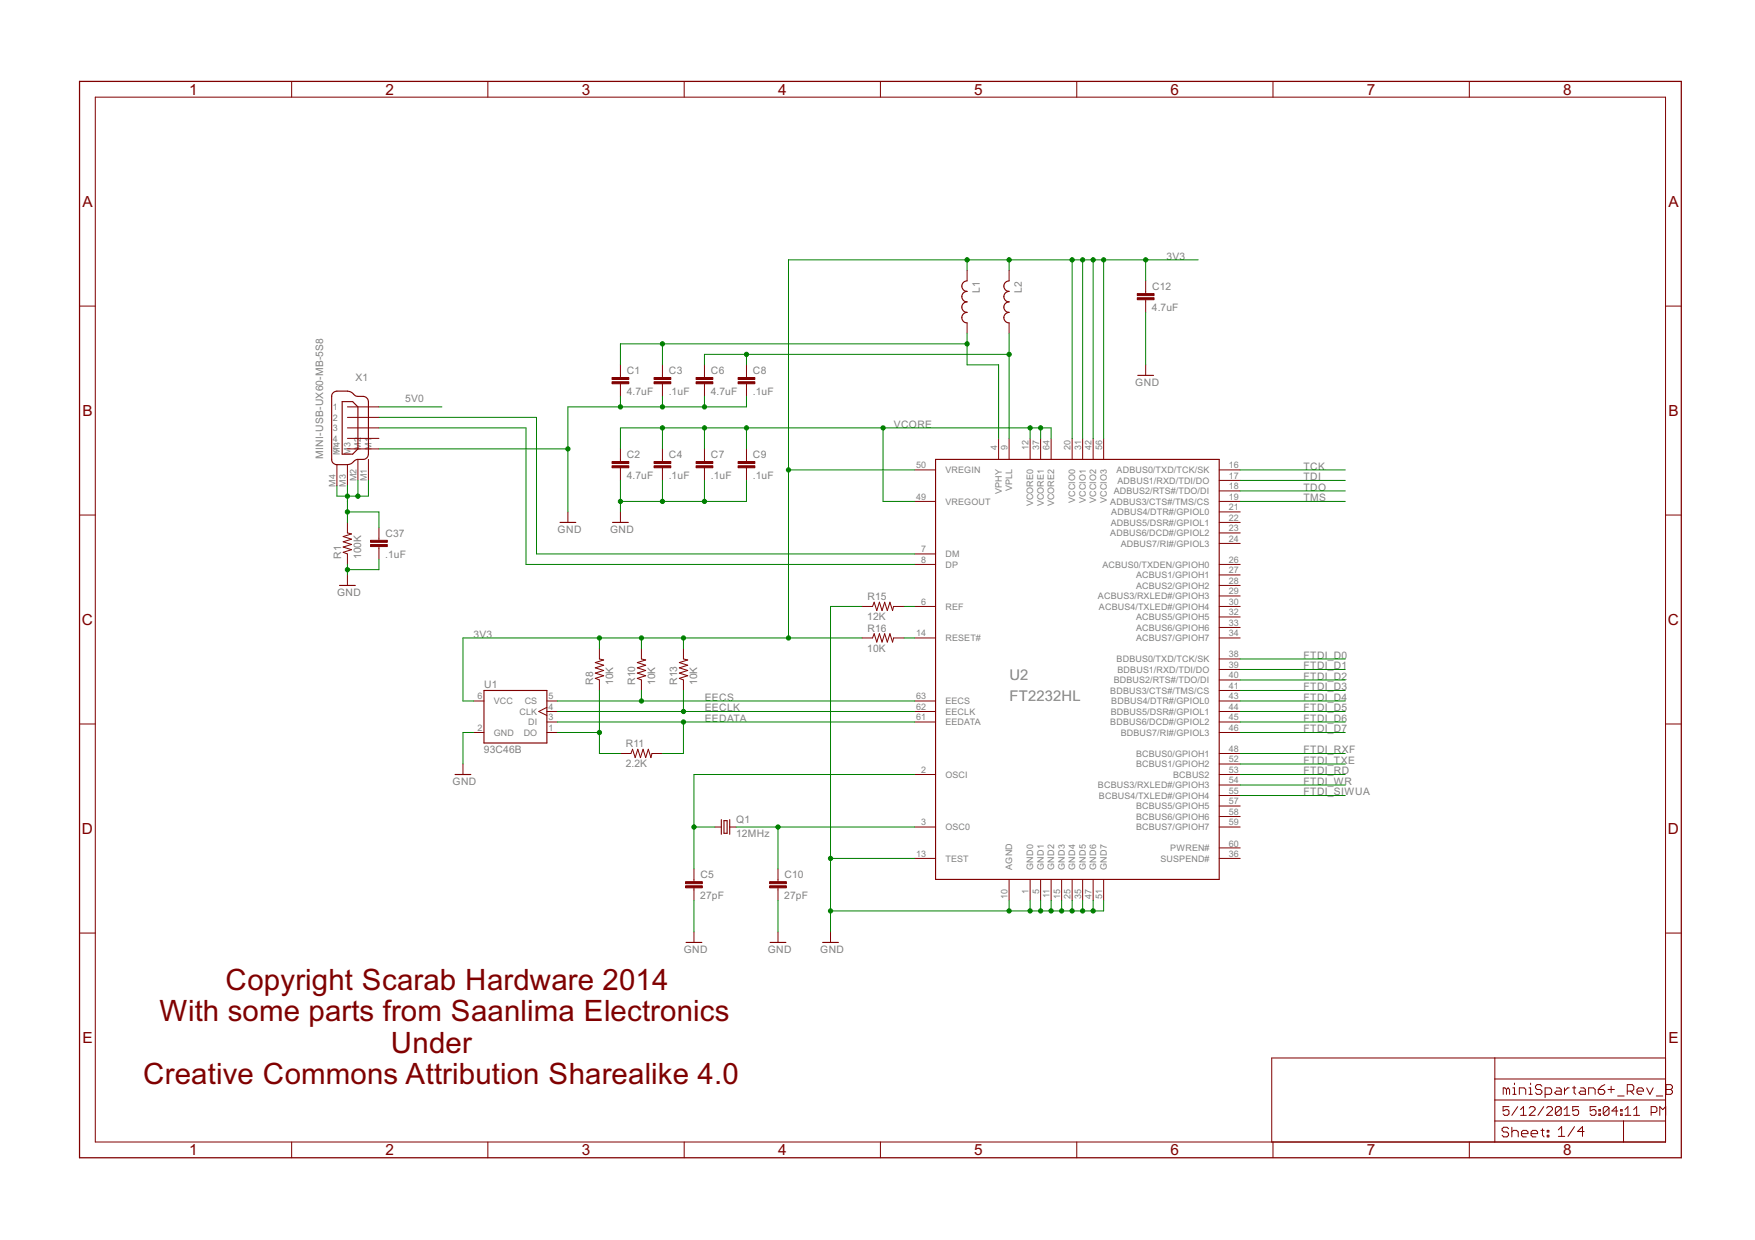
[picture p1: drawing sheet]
<svg xmlns="http://www.w3.org/2000/svg" width="297mm" height="210mm" viewBox="0 0 297 210" stroke-linecap="round" stroke-linejoin="round" font-family="sans-serif">
<g fill="none" stroke="#800000" stroke-width=".19">
<path d="M163.7 47.5a.89 .89 0 0 0-.9 .9 .89 .89 0 0 0 .9 .9 .89 .89 0 0 0-.9 .9 .89 .89 0 0 0 .9 .9 .89 .89 0 0 0-.9 .9 .89 .89 0 0 0 .9 .9 .89 .89 0 0 0-.9 .9 .89 .89 0 0 0 .9 .9M170.8 47.5a.89 .89 0 0 0-.9 .9 .89 .89 0 0 0 .9 .9 .89 .89 0 0 0-.9 .9 .89 .89 0 0 0 .9 .9 .89 .89 0 0 0-.9 .9 .89 .89 0 0 0 .9 .9 .89 .89 0 0 0-.9 .9 .89 .89 0 0 0 .9 .9M56.4 66.5l.6-.3h1.8a2.12 2.12 0 0 1 1.4 .8l.4 .1a1.56 1.56 0 0 1 1.5 .3l.3 .6v8.9l-.3 .6-.6 .3a1.64 1.64 0 0 0-1.5 .2l-.1 .1a1.39 1.39 0 0 1-1.1 .6h-1.8l-.4-.2a.8 .8 0 0 1-.5-.7v-10.7zM57.9 68h1.8l.9 .9v7.1l-.9 .9h-1.8zM158.3 77.8h48.1v71.1h-48.1zM192.6 63.5h2.6M57.5 99.1h2.6M94.8 88.4h2.7M103.7 88.4h2.6M81.9 116.9h10.7v8.9h-10.7zM77 131.1h2.7M122.1 138.7v2.5"/>
<path d="M122.5 138.9h.6v2.2h-.6zM123.5 138.7v2.5M116.1 159.5h2.7M130.3 159.5h2.7M139.2 159.5h2.7"/>
</g>
<g fill="none" stroke="#800000" stroke-width=".17">
<path d="M16.1 16.4h265.8v176.9h-265.8zM49.4 13.8v2.6M82.6 13.8v2.6M115.8 13.8v2.6M149 13.8v2.6M182.2 13.8v2.6M215.5 13.8v2.6M248.7 13.8v2.6M13.5 51.8h2.6M163.7 45.8v1.7M163.7 54.7v1.7M170.8 45.8v1.7"/>
<path d="M170.8 54.7v1.7M193.9 47.5v2.2M193.9 50.8v2.1M281.9 51.8h2.7M57 78.7v3.5M58.8 78.7v3.5M58.8 68.9h5.3M58.8 70.7h5.3M58.8 72.4h5.3M58.8 74.2h5.3M58.8 76h5.3M60.6 77.8v3.5"/>
<path d="M62.4 77.8v3.5M105 61.8v2.1M105 65v2.1M105 76v2.1M105 79.2v2.1M112.1 61.8v2.1M112.1 65v2.1M112.1 76v2.1M112.1 79.2v2.1M119.2 61.8v2.1M119.2 65v2.1M119.2 76v2.1"/>
<path d="M119.2 79.2v2.1M126.3 61.8v2.1M126.3 65v2.1M126.3 76v2.1M126.3 79.2v2.1M154.8 79.5h3.5M169 74.2v3.6M170.8 74.2v3.6M174.3 74.2v3.6M176.1 74.2v3.6M177.9 74.2v3.6M181.5 74.2v3.6"/>
<path d="M183.2 74.2v3.6M185 74.2v3.6M186.8 74.2v3.6M193.9 61.8v1.7M206.4 79.5h3.5M13.5 87.2h2.6M58.8 88.4v1.8l.7 .2-1.4 .4 1.4 .5-1.4 .4 1.4 .5-1.4 .4 1.4 .4-1.4 .5 .7 .3v1.7M58.8 97.3v1.8M64.1 89.3v2.2M64.1 92.5v2.2M96.1 86.7v1.7M105 86.7v1.7"/>
<path d="M154.8 95.5h3.5M154.8 84.9h3.5M154.8 93.8h3.5M206.4 95.5h3.5M206.4 97.3h3.5M206.4 99.1h3.5M206.4 81.3h3.5M206.4 83.1h3.5M206.4 84.9h3.5M206.4 86.7h3.5M206.4 88.4h3.5M206.4 90.2h3.5"/>
<path d="M206.4 92h3.5M281.9 87.2h2.7M80.1 118.7h1.8M92.6 118.7h1.7M92.6 119.7l-1.4 .7 1.4 .7M101.5 109.8v1.7l.7 .2-1.4 .5 1.4 .4-1.4 .5 1.4 .4-1.4 .4 1.4 .5-1.4 .4 .7 .3v1.8M108.6 109.8v1.7l.7 .2-1.4 .5 1.4 .4-1.4 .5 1.4 .4-1.4 .4 1.4 .5-1.4 .4 .7 .3v1.8M115.7 109.8v1.7l.7 .2-1.4 .5 1.4 .4-1.4 .5 1.4 .4-1.4 .4 1.4 .5-1.4 .4 .7 .3v1.8M145.9 102.7h1.8l.3-.8 .4 1.5 .4-1.5 .5 1.5 .4-1.5 .5 1.5 .4-1.5 .5 1.5 .1-.7h1.8M145.9 108h1.8l.3-.7 .4 1.4 .4-1.4 .5 1.4 .4-1.4 .5 1.4 .4-1.4 .5 1.4 .1-.7h1.8M154.8 102.7h3.5M154.8 108h3.5"/>
<path d="M154.8 118.7h3.5M206.4 100.9h3.5M206.4 102.7h3.5M206.4 104.4h3.5M206.4 106.2h3.5M206.4 108h3.5M206.4 111.5h3.5M206.4 113.3h3.5M206.4 115.1h3.5M206.4 116.9h3.5M206.4 118.7h3.5M13.5 122.6h2.6"/>
<path d="M78.4 129.3v1.8M80.1 124h1.8M92.6 120.4h1.7M92.6 122.2h1.7M92.6 124h1.7M105 127.6h1.8l.3-.8 .4 1.4 .4-1.4 .5 1.4 .4-1.4 .5 1.4 .4-1.4 .5 1.4 .1-.6h1.8M121 140h1.1M123.5 140h1.1M154.8 131.1h3.5M154.8 140h3.5M154.8 120.4h3.5M154.8 122.2h3.5"/>
<path d="M206.4 127.6h3.5M206.4 129.3h3.5M206.4 131.1h3.5M206.4 132.9h3.5M206.4 134.7h3.5M206.4 136.4h3.5M206.4 138.2h3.5M206.4 140h3.5M206.4 120.4h3.5M206.4 122.2h3.5M206.4 124h3.5M281.9 122.6h2.7"/>
<path d="M13.5 157.9h2.6M117.5 147.1v2.1M117.5 150.3v2.1M117.5 157.8v1.7M131.7 147.1v2.1M131.7 150.3v2.1M131.7 157.8v1.7M140.6 157.8v1.7M154.8 145.3h3.5M170.8 148.9v3.5M174.3 148.9v3.5M176.1 148.9v3.5"/>
<path d="M177.9 148.9v3.5M179.7 148.9v3.5M181.5 148.9v3.5M183.2 148.9v3.5M185 148.9v3.5M186.8 148.9v3.5M206.4 143.5h3.5M206.4 145.3h3.5M281.9 157.9h2.7M253 179.1v14.2M281.9 179.1h-66.7v14.2M49.4 193.3v2.7"/>
<path d="M82.6 193.3v2.7M115.8 193.3v2.7M149 193.3v2.7M182.2 193.3v2.7M215.5 193.3v2.7M248.7 193.3v2.7M253 189.8h28.9M253 186.2h28.9M253 182.6h28.9M255 184.4l-.3-.3h-.3v1.2M255 184.4v.9M255 184.4l.2-.3 .3 .3v.9"/>
<path d="M255.3 191.1l-.2-.3h-.6l-.3 .3v.2l.3 .3h.6l.2 .3v.3l-.2 .2h-.6l-.3-.2M255.4 187.3h-1v.8l.5-.3h.2l.3 .3v.5l-.3 .2h-.4l-.3-.2M255.9 191.6l.3-.3h.5l.3 .3v.8M255.9 190.8v1.6M256.1 184.1h.2v1.2M256.1 185.3h.5M256.3 183.3v.3M256.9 187.3l-1 1.5M257.2 185.3v-1.2h.8l.2 .3v.9M257.4 188.8h.9M257.4 187.8l.5-.5v1.5M257.5 191.9h1.1v-.3l-.3-.3h-.5l-.3 .3v.6l.3 .2h.5"/>
<path d="M258.8 184.1h.3v1.2M258.8 185.3h.5M258.8 187.6l.3-.3h.5l.2 .3v.2l-1 1h1M259.1 183.3v.3M259.1 191.9h1.1v-.3l-.2-.3h-.6l-.3 .3v.6l.3 .2h.6M260.8 191.3h.5M261 183.9l-.3-.3h-.5l-.3 .3v.2l.3 .3h.5l.3 .3v.3l-.3 .3h-.5l-.3-.3M261.1 191.1v1.1l.2 .2M261.3 187.3l-1 1.5M261.5 185.3h.8l.3-.3v-.6l-.3-.3h-.8v1.7M261.8 187.6l.2-.3h.5l.3 .3v.2l-1 1h1M261.9 191.3h.2v.3h-.2z"/>
<path d="M261.9 192.2h.2v.2h-.2zM263.4 184.1h.6l.2 .3v.9h-.8l-.3-.3 .3-.3h.8M263.8 191.3l.5-.6v1.7M263.8 192.4h1M264.2 187.6v1l-.2 .2h-.5l-.3-.2M264.2 187.6l-.2-.3h-.5l-.3 .3v1M264.2 187.6l-1 1M264.7 188.8h1M264.7 187.8l.5-.5v1.5M264.8 184.1v1.2M265.6 184.1h-.3l-.5 .6M266.1 184.1h.6"/>
<path d="M266.4 183.9v1.1l.3 .3M266.5 190.7l-1.1 1.7M267.2 187.3h-1v.8l.5-.3h.2l.3 .3v.5l-.3 .2h-.5l-.2-.2M267.5 184.1h.6l.2 .3v.9h-.8l-.2-.3 .2-.3h.8M268.1 191.5h-1.1l.8-.8v1.7M268.9 185.3v-1.2h.8l.3 .3v.9M270.1 187.3h-1v.8l.5-.3h.3l.2 .3v.5l-.2 .2h-.5l-.3-.2M270.5 184.4h.8l.3 .3v.3l-.3 .3h-.5l-.3-.3zM270.6 187.8h.3v.3h-.3zM270.6 188.6h.3v.2h-.3zM271.6 183.6l-.5 .3-.6 .5M272.2 184.4h1"/>
<path d="M272.3 187.6l-.2-.3h-.5l-.2 .3v1M272.3 187.6v1l-.2 .2h-.5l-.2-.2M272.3 187.6l-.9 1M272.7 183.9v1.1M273.8 185.5h1.1M273.8 188.1h-1l.8-.8v1.5M274.3 187.8h.3v.3h-.3zM274.3 188.6h.3v.2h-.3zM274.8 189.8v3.5M275 188.8h1M275 187.8l.5-.5v1.5M275.4 184.7h.8l.3-.3v-.5l-.3-.3h-.8v1.7"/>
<path d="M276 184.7l.5 .6M276.5 188.8h1M276.5 187.8l.5-.5v1.5M277.1 184.7h1.1v-.3l-.3-.3h-.6l-.2 .3v.6l.2 .3h.6M278.7 184.1l.6 1.2 .5-1.2M279.5 188.3h.7l.2-.2v-.5l-.2-.3h-.7v1.5M280.3 185.5h1.1M280.9 188.8v-1.5l.5 .5 .5-.5v1.5M282 183.6h.8l.3 .3v.2l-.3 .3 .3 .3v.3l-.3 .3h-.8zM282 184.4h.8"/>
</g>
<g fill="#800000" stroke="#800000" stroke-width=".17">
<path d="M192.5 50.4h2.8v.3h-2.8z"/>
<path d="M192.5 49.7h2.8v.3h-2.8z"/>
<path d="M103.6 78.8h2.8v.4h-2.8z"/>
<path d="M103.6 78.1h2.8v.4h-2.8z"/>
<path d="M110.7 78.8h2.8v.4h-2.8z"/>
<path d="M110.7 78.1h2.8v.4h-2.8z"/>
<path d="M117.8 78.8h2.8v.4h-2.8z"/>
<path d="M117.8 78.1h2.8v.4h-2.8z"/>
<path d="M124.9 78.8h2.9v.4h-2.9z"/>
<path d="M124.9 78.1h2.9v.4h-2.9z"/>
<path d="M116 149.9h2.9v.4h-2.9z"/>
<path d="M116 149.2h2.9v.4h-2.9z"/>
<path d="M130.3 149.9h2.8v.4h-2.8z"/>
<path d="M130.3 149.2h2.8v.4h-2.8z"/>
<path d="M103.6 64.6h2.8v.4h-2.8z"/>
<path d="M103.6 63.9h2.8v.3h-2.8z"/>
<path d="M110.7 64.6h2.8v.4h-2.8z"/>
<path d="M110.7 63.9h2.8v.3h-2.8z"/>
<path d="M117.8 64.6h2.8v.4h-2.8z"/>
<path d="M117.8 63.9h2.8v.3h-2.8z"/>
<path d="M124.9 64.6h2.9v.4h-2.9z"/>
<path d="M124.9 63.9h2.9v.3h-2.9z"/>
<path d="M62.7 92.2h2.9v.3h-2.9z"/>
<path d="M62.7 91.5h2.9v.3h-2.9z"/>
</g>
<path d="M13.5 13.8h271.1v182.2h-271.1z" fill="none" stroke="#800000" stroke-width=".21"/>
<g fill="none" stroke="#008000" stroke-width=".17">
<path d="M112.1 58.2v3.6M126.3 60v1.8M163.7 58.2h-58.7v3.6M163.7 44v1.8M163.7 56.4v5.4h5.3v12.4M170.8 44v1.8M170.8 56.4v17.8M170.8 60h-51.6v1.8M181.5 44v30.2M183.2 44v30.2M185 44v30.2M186.8 44v30.2"/>
<path d="M193.9 44v3.5M193.9 52.9v8.9M202.8 44h-69.3v64M64.1 76h32M64.1 68.9h10.7M64.1 70.7h26.7v23.1h64M64.1 72.4h24.9v23.1h65.8M105 67.1v1.8M112.1 67.1v1.8M112.1 72.4v3.6M119.2 67.1v1.8M119.2 72.4v3.6"/>
<path d="M126.3 67.1v1.8h-30.2v17.8M126.3 72.4v3.6M133.5 79.5h21.3M149.5 72.4v12.5h5.3M174.3 72.4v1.8M176.1 72.4v1.8M177.9 74.2v-1.8h-72.9v3.6M209.9 79.5h17.8M58.8 82.2v6.2M58.8 95.5v1.8M58.8 86.7h5.3v2.6M60.6 81.3v2.7"/>
<path d="M62.4 81.3v2.7h-5.4v-1.8M64.1 94.7v1.7h-5.3M105 81.3v5.4M112.1 81.3v3.6M119.2 81.3v3.6M126.3 81.3v3.6h-21.3M209.9 84.9h17.8M209.9 83.1h17.8M209.9 81.3h17.8M94.3 118.7h60.5M101.5 108v1.8M101.5 116.9v10.7h3.5"/>
<path d="M108.6 108v1.8M108.6 116.9v1.8M115.7 108v1.8M115.7 116.9v3.5M145.9 102.7h-5.3v55.1M145.9 108h-67.5v10.7h1.7M153 102.7h1.8M153 108h1.8M209.9 118.7h17.8M209.9 111.5h17.8M209.9 113.3h17.8M209.9 115.1h17.8"/>
<path d="M209.9 116.9h17.8M80.1 124h-1.7v5.3M94.3 124h7.2M94.3 120.4h60.5M94.3 122.2h60.5M115.7 122.2v5.4h-3.6M117.5 140h3.5M124.6 140h30.2M131.7 140v7.1M154.8 131.1h-37.3v16M209.9 124h17.8M209.9 131.1h17.8"/>
<path d="M209.9 127.6h17.8M209.9 120.4h17.8M209.9 122.2h17.8M209.9 129.3h17.8M209.9 132.9h17.8M209.9 134.7h17.8M117.5 152.4v5.4M131.7 152.4v5.4M140.6 145.3h14.2M170.8 152.4v1.8M174.3 152.4v1.8M176.1 152.4v1.8"/>
<path d="M177.9 152.4v1.8M179.7 152.4v1.8M181.5 152.4v1.8M183.2 152.4v1.8M185 152.4v1.8M186.8 152.4v1.8h-46.2"/>
</g>
<g fill="#008000" stroke="#008000" stroke-width=".17">
<circle cx="140.6" cy="154.2" r=".36"/>
<circle cx="174.3" cy="154.2" r=".36"/>
<circle cx="176.1" cy="154.2" r=".36"/>
<circle cx="177.9" cy="154.2" r=".36"/>
<circle cx="179.7" cy="154.2" r=".36"/>
<circle cx="181.5" cy="154.2" r=".36"/>
<circle cx="183.2" cy="154.2" r=".36"/>
<circle cx="185" cy="154.2" r=".36"/>
<circle cx="170.8" cy="154.2" r=".36"/>
<circle cx="140.6" cy="145.3" r=".36"/>
<circle cx="105" cy="84.9" r=".36"/>
<circle cx="112.1" cy="84.9" r=".36"/>
<circle cx="119.2" cy="84.9" r=".36"/>
<circle cx="96.1" cy="76" r=".36"/>
<circle cx="105" cy="68.9" r=".36"/>
<circle cx="112.1" cy="68.9" r=".36"/>
<circle cx="119.2" cy="68.9" r=".36"/>
<circle cx="58.8" cy="96.4" r=".36"/>
<circle cx="108.6" cy="108" r=".36"/>
<circle cx="101.5" cy="108" r=".36"/>
<circle cx="193.9" cy="44" r=".36"/>
<circle cx="186.8" cy="44" r=".36"/>
<circle cx="185" cy="44" r=".36"/>
<circle cx="133.5" cy="79.5" r=".36"/>
<circle cx="163.7" cy="44" r=".36"/>
<circle cx="170.8" cy="44" r=".36"/>
<circle cx="181.5" cy="44" r=".36"/>
<circle cx="183.2" cy="44" r=".36"/>
<circle cx="115.7" cy="108" r=".36"/>
<circle cx="133.5" cy="108" r=".36"/>
<circle cx="117.5" cy="140" r=".36"/>
<circle cx="131.7" cy="140" r=".36"/>
<circle cx="126.3" cy="60" r=".36"/>
<circle cx="170.8" cy="60" r=".36"/>
<circle cx="112.1" cy="58.2" r=".36"/>
<circle cx="163.7" cy="58.2" r=".36"/>
<circle cx="101.5" cy="124" r=".36"/>
<circle cx="108.6" cy="118.7" r=".36"/>
<circle cx="115.7" cy="120.4" r=".36"/>
<circle cx="115.7" cy="122.2" r=".36"/>
<circle cx="176.1" cy="72.4" r=".36"/>
<circle cx="174.3" cy="72.4" r=".36"/>
<circle cx="119.2" cy="72.4" r=".36"/>
<circle cx="112.1" cy="72.4" r=".36"/>
<circle cx="149.5" cy="72.4" r=".36"/>
<circle cx="126.3" cy="72.4" r=".36"/>
<circle cx="58.8" cy="86.7" r=".36"/>
<circle cx="58.8" cy="84" r=".36"/>
<circle cx="60.6" cy="84" r=".36"/>
</g>
<g font-size="5.6" fill="#800000">
<text x="38.2" y="167.5">Copyright Scarab Hardware 2014</text>
<text x="27" y="172.9">With some parts from Saanlima Electronics</text>
<text x="66.1" y="178.2">Under</text>
<text x="24.2" y="183.5">Creative Commons Attribution Sharealike 4.0</text>
</g>
<g font-size="2.9" fill="#800000">
<text x="32" y="16">1</text>
<text x="65.2" y="16">2</text>
<text x="98.5" y="16">3</text>
<text x="131.7" y="16">4</text>
<text x="164.9" y="16">5</text>
<text x="198.1" y="16">6</text>
<text x="231.4" y="16">7</text>
<text x="264.6" y="16">8</text>
<text x="14" y="35">A</text>
<text x="282.4" y="35">A</text>
<text x="14" y="70.4">B</text>
<text x="282.4" y="70.4">B</text>
<text x="13.9" y="105.8">C</text>
<text x="282.3" y="105.8">C</text>
<text x="13.9" y="141.2">D</text>
<text x="282.3" y="141.2">D</text>
<text x="14" y="176.5">E</text>
<text x="282.4" y="176.5">E</text>
<text x="32" y="195.6">1</text>
<text x="65.2" y="195.6">2</text>
<text x="98.5" y="195.6">3</text>
<text x="131.7" y="195.6">4</text>
<text x="164.9" y="195.6">5</text>
<text x="198.1" y="195.6">6</text>
<text x="231.4" y="195.6">7</text>
<text x="264.6" y="195.6">8</text>
</g>
<g font-size="2.8" fill="#808080">
<text x="170.8" y="118.7">FT2232HL</text>
<text x="170.8" y="115.1">U2</text>
</g>
<g font-size="1.9" fill="#808080">
<text x="197.5" y="44">3V3</text>
<text x="165.8" y="49.5" transform="rotate(-90 165.8 49.5)">L1</text>
<text x="172.9" y="49.5" transform="rotate(-90 172.9 49.5)">L2</text>
<text x="195" y="52.6">4.7uF</text>
<text x="195" y="49.1">C12</text>
<text x="60.2" y="64.4">X1</text>
<text x="106.1" y="63.3">C1</text>
<text x="113.2" y="63.3">C3</text>
<text x="120.3" y="63.3">C6</text>
<text x="127.4" y="63.3">C8</text>
<text x="192.2" y="65.3">GND</text>
<text x="68.6" y="68">5V0</text>
<text x="106.1" y="66.8">4.7uF</text>
<text x="113.2" y="66.8">.1uF</text>
<text x="120.3" y="66.8">4.7uF</text>
<text x="127.4" y="66.8">.1uF</text>
<text x="54.7" y="77.7" transform="rotate(-90 54.7 77.7)">MINI-USB-UX60-MB-5S8</text>
<text x="106.1" y="77.5">C2</text>
<text x="113.2" y="77.5">C4</text>
<text x="120.3" y="77.5">C7</text>
<text x="127.4" y="77.5">C9</text>
<text x="151.3" y="72.4">VCORE</text>
<text x="106.1" y="81.1">4.7uF</text>
<text x="113.2" y="81.1">.1uF</text>
<text x="120.3" y="81.1">.1uF</text>
<text x="127.4" y="81.1">.1uF</text>
<text x="220.6" y="79.5">TCK</text>
<text x="220.6" y="83.1">TDO</text>
<text x="220.6" y="81.3">TDI</text>
<text x="220.6" y="84.9">TMS</text>
<text x="57.7" y="94.6" transform="rotate(-90 57.7 94.6)">R1</text>
<text x="61.1" y="94.7" transform="rotate(-90 61.1 94.7)">100K</text>
<text x="65.2" y="94.4">.1uF</text>
<text x="65.2" y="90.8">C37</text>
<text x="94.4" y="90.2">GND</text>
<text x="103.3" y="90.2">GND</text>
<text x="57" y="100.9">GND</text>
<text x="146.8" y="101.6">R15</text>
<text x="80.1" y="108">3V3</text>
<text x="146.8" y="105">12K</text>
<text x="146.8" y="106.9">R16</text>
<text x="146.8" y="110.3">10K</text>
<text x="220.6" y="111.5">FTDI_D0</text>
<text x="220.6" y="113.3">FTDI_D1</text>
<text x="81.9" y="116.5">U1</text>
<text x="100.4" y="116" transform="rotate(-90 100.4 116)">R8</text>
<text x="103.8" y="116" transform="rotate(-90 103.8 116)">10K</text>
<text x="107.5" y="116" transform="rotate(-90 107.5 116)">R10</text>
<text x="110.9" y="116" transform="rotate(-90 110.9 116)">10K</text>
<text x="114.6" y="116" transform="rotate(-90 114.6 116)">R13</text>
<text x="118" y="116" transform="rotate(-90 118 116)">10K</text>
<text x="119.3" y="118.7">EECS</text>
<text x="220.6" y="115.1">FTDI_D2</text>
<text x="220.6" y="116.9">FTDI_D3</text>
<text x="220.6" y="118.7">FTDI_D4</text>
<text x="119.3" y="120.4">EECLK</text>
<text x="119.3" y="122.2">EEDATA</text>
<text x="220.6" y="120.4">FTDI_D5</text>
<text x="220.6" y="122.2">FTDI_D6</text>
<text x="220.6" y="124">FTDI_D7</text>
<text x="81.9" y="127.5">93C46B</text>
<text x="105.9" y="129.9">2.2K</text>
<text x="105.9" y="126.5">R11</text>
<text x="220.6" y="127.5">FTDI_RXF</text>
<text x="220.6" y="129.3">FTDI_TXE</text>
<text x="220.6" y="131.1">FTDI_RD</text>
<text x="76.6" y="132.9">GND</text>
<text x="220.6" y="132.9">FTDI_WR</text>
<text x="220.6" y="134.7">FTDI_SIWUA</text>
<text x="124.6" y="141.8">12MHz</text>
<text x="124.6" y="139.3">Q1</text>
<text x="118.6" y="148.6">C5</text>
<text x="132.8" y="148.6">C10</text>
<text x="118.5" y="152.2">27pF</text>
<text x="132.7" y="152.2">27pF</text>
<text x="115.7" y="161.3">GND</text>
<text x="129.9" y="161.3">GND</text>
<text x="138.8" y="161.3">GND</text>
</g>
<g font-size="1.7" fill="#808080">
<text x="56.3" y="69.4">1</text>
<text x="56.3" y="71.2">2</text>
<text x="56.3" y="73">3</text>
<text x="56.3" y="74.7">4</text>
<text x="56.3" y="76.5">5</text>
<text x="57.5" y="77" transform="rotate(-90 57.5 77)">M4</text>
<text x="59.3" y="77" transform="rotate(-90 59.3 77)">M</text>
<text x="59.3" y="75.7" transform="rotate(-90 59.3 75.7)">3</text>
<text x="61.1" y="76.1" transform="rotate(-90 61.1 76.1)">M2</text>
<text x="62.9" y="76.1" transform="rotate(-90 62.9 76.1)">M1</text>
<text x="168.8" y="76.1" transform="rotate(-90 168.8 76.1)">4</text>
<text x="170.5" y="76.1" transform="rotate(-90 170.5 76.1)">9</text>
<text x="174.1" y="76.1" transform="rotate(-90 174.1 76.1)">12</text>
<text x="175.9" y="76.1" transform="rotate(-90 175.9 76.1)">37</text>
<text x="177.7" y="76.1" transform="rotate(-90 177.7 76.1)">64</text>
<text x="181.2" y="76.1" transform="rotate(-90 181.2 76.1)">20</text>
<text x="183" y="76.1" transform="rotate(-90 183 76.1)">31</text>
<text x="184.8" y="76.1" transform="rotate(-90 184.8 76.1)">42</text>
<text x="186.5" y="76.1" transform="rotate(-90 186.5 76.1)">56</text>
<text x="56.8" y="82.4" transform="rotate(-90 56.8 82.4)">M4</text>
<text x="58.5" y="82.4" transform="rotate(-90 58.5 82.4)">M3</text>
<text x="60.3" y="81.5" transform="rotate(-90 60.3 81.5)">M2</text>
<text x="62.1" y="81.5" transform="rotate(-90 62.1 81.5)">M1</text>
<text x="155.1" y="79.3">50</text>
<text x="160" y="80.1">VREGIN</text>
<text x="169.5" y="83.6" transform="rotate(-90 169.5 83.6)">VPHY</text>
<text x="171.3" y="83.2" transform="rotate(-90 171.3 83.2)">VPLL</text>
<text x="188.5" y="83.6">ADBUS2/RTS#/TDO/DI</text>
<text x="189" y="80.1">ADBUS0/TXD/TCK/SK</text>
<text x="189.1" y="81.8">ADBUS1/RXD/TDI/DO</text>
<text x="208" y="79.3">16</text>
<text x="208" y="81.1">17</text>
<text x="208" y="82.9">18</text>
<text x="155.1" y="84.6">49</text>
<text x="160" y="85.4">VREGOUT</text>
<text x="174.9" y="85.7" transform="rotate(-90 174.9 85.7)">VCORE0</text>
<text x="176.7" y="85.7" transform="rotate(-90 176.7 85.7)">VCORE1</text>
<text x="178.4" y="85.7" transform="rotate(-90 178.4 85.7)">VCORE2</text>
<text x="182" y="85.2" transform="rotate(-90 182 85.2)">VCCIO0</text>
<text x="183.8" y="85.2" transform="rotate(-90 183.8 85.2)">VCCIO1</text>
<text x="185.5" y="85.2" transform="rotate(-90 185.5 85.2)">VCCIO2</text>
<text x="187.3" y="85.2" transform="rotate(-90 187.3 85.2)">VCCIO3</text>
<text x="187.9" y="85.4">ADBUS3/CTS#/TMS/CS</text>
<text x="188" y="89">ADBUS5/DSR#/GPIOL1</text>
<text x="188.1" y="87.2">ADBUS4/DTR#/GPIOL0</text>
<text x="208" y="84.6">19</text>
<text x="208" y="86.4">21</text>
<text x="208" y="88.2">22</text>
<text x="208" y="90">23</text>
<text x="155.9" y="93.5">7</text>
<text x="155.9" y="95.3">8</text>
<text x="160" y="94.3">DM</text>
<text x="187.9" y="90.7">ADBUS6/DCD#/GPIOL2</text>
<text x="189.7" y="92.5">ADBUS7/RI#/GPIOL3</text>
<text x="208" y="95.3">26</text>
<text x="208" y="91.7">24</text>
<text x="160" y="96.1">DP</text>
<text x="185.8" y="101.4">ACBUS3/RXLED#/GPIOH3</text>
<text x="186.6" y="96.1">ACBUS0/TXDEN/GPIOH0</text>
<text x="192.3" y="97.8">ACBUS1/GPIOH1</text>
<text x="192.3" y="99.6">ACBUS2/GPIOH2</text>
<text x="208" y="97.1">27</text>
<text x="208" y="98.9">28</text>
<text x="208" y="100.6">29</text>
<text x="155.1" y="107.7">14</text>
<text x="155.9" y="102.4">6</text>
<text x="160" y="103.2">REF</text>
<text x="186" y="103.2">ACBUS4/TXLED#/GPIOH4</text>
<text x="192.3" y="105">ACBUS5/GPIOH5</text>
<text x="192.3" y="106.7">ACBUS6/GPIOH6</text>
<text x="208" y="102.4">30</text>
<text x="208" y="104.2">32</text>
<text x="208" y="106">33</text>
<text x="208" y="107.7">34</text>
<text x="160" y="108.5">RESET#</text>
<text x="189" y="112.1">BDBUS0/TXD/TCK/SK</text>
<text x="189.1" y="113.8">BDBUS1/RXD/TDI/DO</text>
<text x="192.3" y="108.5">ACBUS7/GPIOH7</text>
<text x="208" y="111.3">38</text>
<text x="208" y="113.1">39</text>
<text x="80.8" y="118.4">6</text>
<text x="83.6" y="119.2">VCC</text>
<text x="88.8" y="119.2">CS</text>
<text x="92.8" y="118.4">5</text>
<text x="155.1" y="118.4">63</text>
<text x="160" y="119.2">EECS</text>
<text x="187.9" y="117.4">BDBUS3/CTS#/TMS/CS</text>
<text x="188.1" y="119.2">BDBUS4/DTR#/GPIOL0</text>
<text x="188.5" y="115.6">BDBUS2/RTS#/TDO/DI</text>
<text x="208" y="114.9">40</text>
<text x="208" y="116.6">41</text>
<text x="208" y="118.4">43</text>
<text x="80.8" y="123.7">2</text>
<text x="83.6" y="124.5">GND</text>
<text x="87.9" y="121">CLK</text>
<text x="88.6" y="124.5">DO</text>
<text x="89.4" y="122.7">DI</text>
<text x="92.8" y="120.2">4</text>
<text x="92.8" y="122">3</text>
<text x="92.8" y="123.7">1</text>
<text x="155.1" y="120.2">62</text>
<text x="155.1" y="122">61</text>
<text x="160" y="121">EECLK</text>
<text x="160" y="122.7">EEDATA</text>
<text x="187.9" y="122.7">BDBUS6/DCD#/GPIOL2</text>
<text x="188" y="121">BDBUS5/DSR#/GPIOL1</text>
<text x="189.7" y="124.5">BDBUS7/RI#/GPIOL3</text>
<text x="208" y="120.2">44</text>
<text x="208" y="122">45</text>
<text x="208" y="123.7">46</text>
<text x="155.9" y="130.8">2</text>
<text x="160" y="131.6">OSCI</text>
<text x="192.3" y="128.1">BCBUS0/GPIOH1</text>
<text x="192.3" y="129.8">BCBUS1/GPIOH2</text>
<text x="198.6" y="131.6">BCBUS2</text>
<text x="208" y="127.3">48</text>
<text x="208" y="129.1">52</text>
<text x="208" y="130.8">53</text>
<text x="185.8" y="133.4">BCBUS3/RXLED#/GPIOH3</text>
<text x="186" y="135.2">BCBUS4/TXLED#/GPIOH4</text>
<text x="192.3" y="137">BCBUS5/GPIOH5</text>
<text x="208" y="132.6">54</text>
<text x="208" y="134.4">55</text>
<text x="208" y="136.2">57</text>
<text x="208" y="138">58</text>
<text x="155.9" y="139.7">3</text>
<text x="160" y="140.5">OSC0</text>
<text x="192.3" y="138.7">BCBUS6/GPIOH6</text>
<text x="192.3" y="140.5">BCBUS7/GPIOH7</text>
<text x="208" y="139.7">59</text>
<text x="208" y="143.3">60</text>
<text x="155.1" y="145.1">13</text>
<text x="160" y="145.9">TEST</text>
<text x="171.3" y="147.2" transform="rotate(-90 171.3 147.2)">AGND</text>
<text x="174.9" y="147.2" transform="rotate(-90 174.9 147.2)">GND0</text>
<text x="176.7" y="147.2" transform="rotate(-90 176.7 147.2)">GND1</text>
<text x="178.4" y="147.2" transform="rotate(-90 178.4 147.2)">GND2</text>
<text x="180.2" y="147.2" transform="rotate(-90 180.2 147.2)">GND3</text>
<text x="182" y="147.2" transform="rotate(-90 182 147.2)">GND4</text>
<text x="183.8" y="147.2" transform="rotate(-90 183.8 147.2)">GND5</text>
<text x="185.5" y="147.2" transform="rotate(-90 185.5 147.2)">GND6</text>
<text x="187.3" y="147.2" transform="rotate(-90 187.3 147.2)">GND7</text>
<text x="196.4" y="145.8">SUSPEND#</text>
<text x="198.1" y="144.1">PWREN#</text>
<text x="208" y="145.1">36</text>
<text x="170.5" y="152.2" transform="rotate(-90 170.5 152.2)">10</text>
<text x="174.1" y="151.3" transform="rotate(-90 174.1 151.3)">1</text>
<text x="175.9" y="151.3" transform="rotate(-90 175.9 151.3)">5</text>
<text x="177.7" y="152.1" transform="rotate(-90 177.7 152.1)">11</text>
<text x="179.4" y="152.2" transform="rotate(-90 179.4 152.2)">15</text>
<text x="181.2" y="152.2" transform="rotate(-90 181.2 152.2)">25</text>
<text x="183" y="152.2" transform="rotate(-90 183 152.2)">35</text>
<text x="184.8" y="152.2" transform="rotate(-90 184.8 152.2)">47</text>
<text x="186.5" y="152.2" transform="rotate(-90 186.5 152.2)">51</text>
</g>
</svg>
